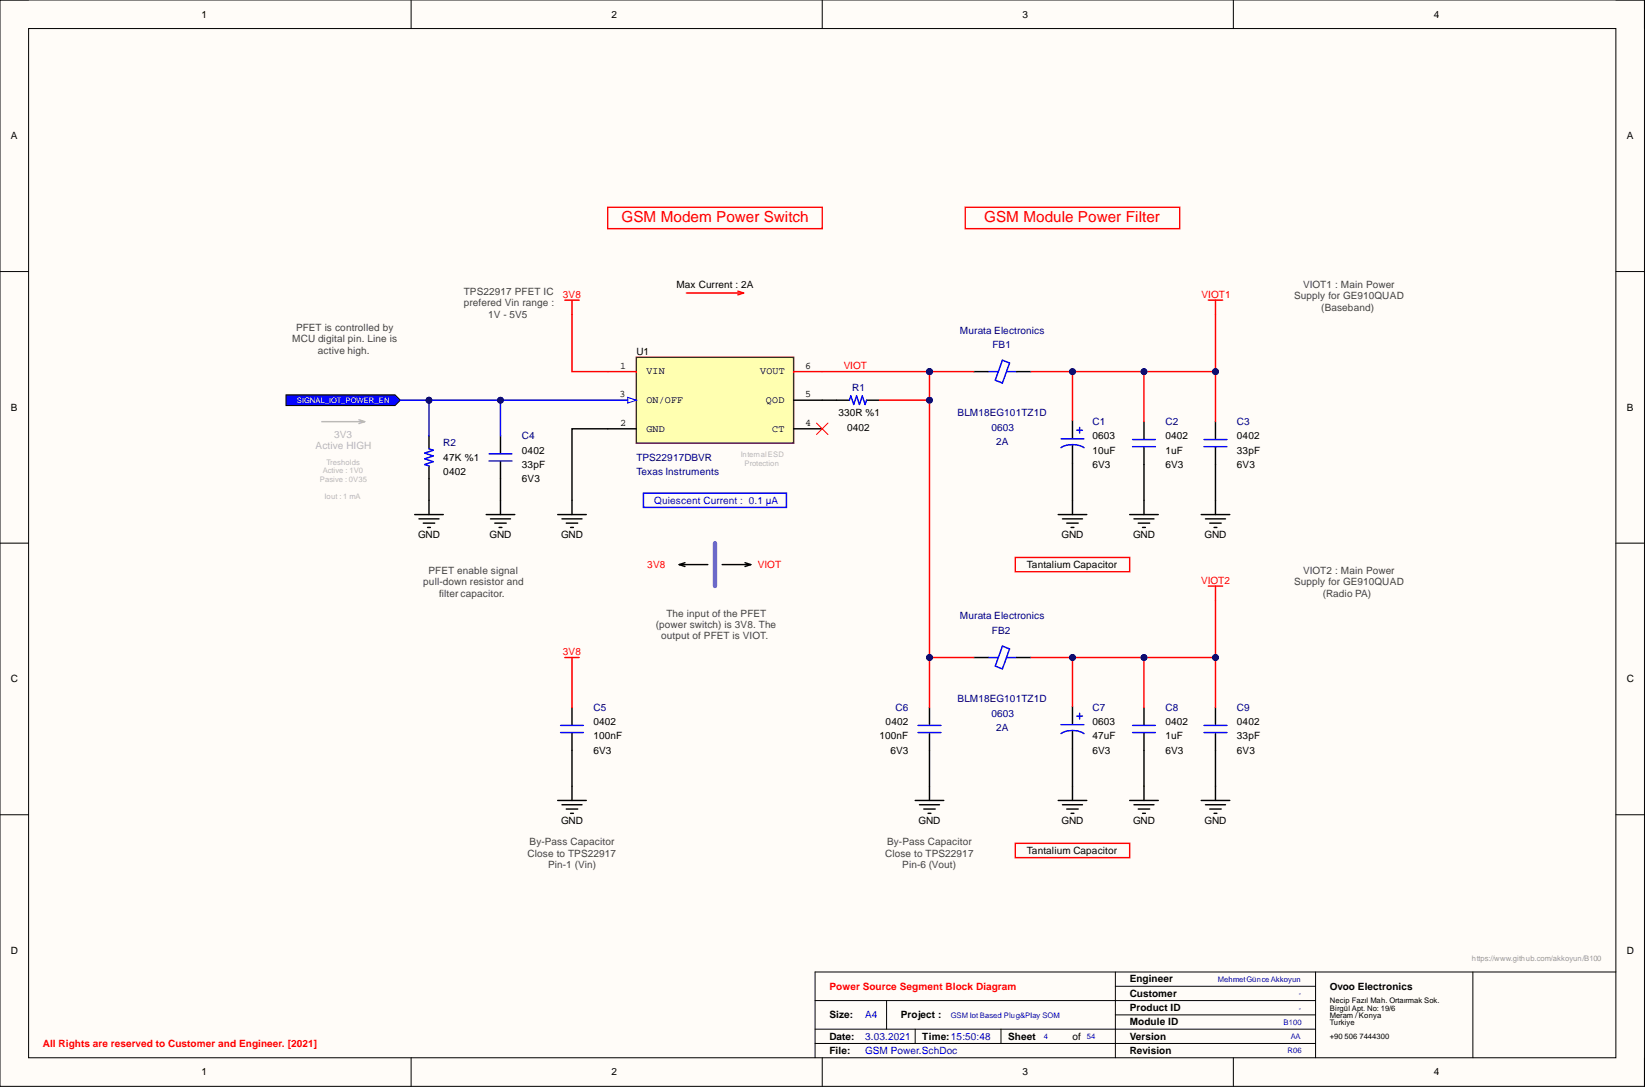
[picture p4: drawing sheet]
<svg xmlns="http://www.w3.org/2000/svg" width="292mm" height="193mm" viewBox="0 0 292 193" stroke-linecap="round" stroke-linejoin="round" font-family="sans-serif">
<path d="M0 0h292v192.9h-292z" fill-rule="evenodd" fill="#fffcf8"/>
<path d="M0 0h292v192.9h-292z" fill="none" stroke="#000" stroke-width=".18"/>
<path d="M5.1 5.1h281.8v182.7h-281.8z" fill-rule="evenodd" fill="#fffcf8"/>
<g fill="none" stroke="#000" stroke-width=".18">
<path d="M0 0h5.1M73 0v5.1M146 0v5.1M219 0v5.1M286.9 0h5.1v5.1M5.1 5.1h281.8v182.7h-281.8zM0 48.2h5.1M286.9 48.2h5.1M0 96.4h5.1M286.9 96.4h5.1M0 144.6h5.1M286.9 144.6h5.1"/>
<path d="M144.7 177.6h88.9M157.4 177.6v5.1M198.1 175.1h35.5M198.1 172.6v15.2M233.6 172.6v15.2M261.5 172.6v15.2M286.9 172.6h-142.2v15.2M73 187.8v5.1M144.7 182.7h88.9M144.7 185.2h88.9M146 187.8v5.1M162.5 182.7v2.5"/>
<path d="M177.7 182.7v2.5M198.1 180.2h35.5M219 187.8v5.1M292 187.8v5.1"/>
</g>
<path d="M99 91.3h5.1M99.8 92.1h3.5M100.6 92.9h2M101.3 93.6h.5M101.6 88.8v2.5M121.6 99.9l-1 .3M132.3 99.9l1 .3M120.6 100.2h5.1M120.6 100.2l1 .4M128.2 100.2h5.1M133.3 100.2l-1 .4" fill="none" stroke="#000" stroke-width=".25"/>
<path d="M127 96.4v7.6" fill="none" stroke="#90f" stroke-width=".76"/>
<path d="M113 63.4h27.9v15.3h-27.9z" fill-rule="evenodd" fill="#ffffb0"/>
<path d="M113 63.4h27.9v15.3h-27.9z" fill="none" stroke="#800000" stroke-width=".25"/>
<path d="M107.9 76.1h5.1M140.9 76.1h5.1M140.9 71h5.1" fill="none" stroke="#000" stroke-width=".25"/>
<path d="M140.9 66h5.1" fill="none" stroke="#f00" stroke-width=".25"/>
<path d="M107.9 71h5.1" fill="none" stroke="#00f" stroke-width=".25"/>
<path d="M111.5 70.5l1.5 .5-1.5 .6z" fill="#f8fcff"/>
<path d="M111.5 70.5l1.5 .5-1.5 .6z" fill="none" stroke="#00f" stroke-width=".18"/>
<path d="M100.3 53.3h2.5M101.6 53.3v2.5M121.9 52h10.1M131 51.7l1 .3M132 52l-1 .4M107.9 66h5.1M100.3 116.7h2.5M101.6 116.7v2.6" fill="none" stroke="#f00" stroke-width=".25"/>
<g fill="none" stroke="#000" stroke-width=".25">
<path d="M76.2 77.4v2.3M88.9 77.4v3M73.6 91.3h5.1M74.4 92.1h3.6M75.2 92.9h2M75.9 93.6h.5M76.2 82.7v2.3M76.2 88.8v2.5M86.3 91.3h5.1M87.1 92.1h3.5M87.9 92.9h2M88.6 93.6h.5"/>
<path d="M88.9 82v3M88.9 88.8v2.5M101.6 125.6v3.1M101.6 130.2v3M101.6 139.6v2.5M99 142.1h5.1M99.8 142.9h3.5M100.6 143.6h2M101.3 144.4h.5"/>
</g>
<path d="M76.2 79.7l.7 .2-1.5 .5 1.5 .5-1.5 .6 1.5 .5-1.5 .5 .8 .2M86.8 80.6h4.1M86.8 81.8h4.1M99.5 130h4.1M99.5 128.8h4.1" fill="none" stroke="#00f" stroke-width=".25"/>
<path d="M57.1 74.9h7.6M63.7 74.5l1 .4M64.7 74.9l-1 .3" fill="none" stroke="#b7b7b7" stroke-width=".25"/>
<path d="M145 75.1l2 2M147 75.1l-2 2" fill="none" stroke="#f00" stroke-width=".18"/>
<path d="M50.8 70.1h19.3l1 .9-1 1h-19.3z" fill-rule="evenodd" fill="#00f"/>
<path d="M50.8 70.1h19.3l1 .9-1 1h-19.3z" fill="none" stroke="#000" stroke-width=".18"/>
<g fill="none" stroke="#00f" stroke-width=".25">
<path d="M71.1 71h5.1M150.8 71l.3-.7 .5 1.5 .5-1.5 .5 1.5 .5-1.5 .5 1.5 .3-.8M175.5 66h1.7M178 63.9l1.3 .5-1.3 3.6-1.3-.5zM178.8 66h1.7M188.4 79.5a4 4 0 0 1 4.1 0M188.4 77.9h4.1M191.2 76.4h1M191.7 75.9v1M201.1 78h4.1M201.1 79.3h4.1M213.8 78h4.1"/>
<path d="M213.8 79.3h4.1M114.3 87.5h25.4v2.6h-25.4zM175.5 116.7h1.7M178 114.7l1.3 .5-1.3 3.6-1.3-.6zM178.8 116.7h1.7M163 128.8h4.1M163 130h4.1M188.4 130.2a4 4 0 0 1 4.1 0M188.4 128.7h4.1M191.2 127.1h1M191.7 126.6v1M201.1 128.8h4.1"/>
<path d="M201.1 130h4.1M213.8 128.8h4.1M213.8 130h4.1"/>
</g>
<g fill="none" stroke="#000" stroke-width=".25">
<path d="M148.5 71h2.3M153.9 71h2.3M172.9 66h2.6M180.5 66h2.6M190.4 74.6v3.2M190.4 79v3.2M203.1 74.9v3M203.1 79.4v3.1M215.8 74.9v3M215.8 79.4v11.9M187.9 91.3h5.1M188.7 92.1h3.5"/>
<path d="M189.4 92.9h2.1M190.2 93.6h.5M190.4 88.8v2.5M200.6 91.3h5.1M201.4 92.1h3.5M202.1 92.9h2M202.9 93.6h.5M203.1 88.8v2.5M213.3 91.3h5.1M214.1 92.1h3.5M214.8 92.9h2M215.6 93.6h.5"/>
<path d="M172.9 116.7h2.6M180.5 116.7h2.6M165 125.6v3.1M165 130.2v3M165 139.6v2.5M190.4 125.4v3.1M190.4 129.8v3.2M190.4 139.6v2.5M203.1 125.6v3.1M203.1 130.2v3M203.1 139.6v2.5M215.8 125.6v3.1"/>
<path d="M215.8 130.2v3M215.8 139.6v2.5M162.5 142.1h5.1M163.3 142.9h3.5M164 143.6h2.1M164.8 144.4h.5M187.9 142.1h5.1M188.7 142.9h3.5M189.4 143.6h2.1M190.2 144.4h.5M200.6 142.1h5.1M201.4 142.9h3.5"/>
<path d="M202.1 143.6h2M202.9 144.4h.5M213.3 142.1h5.1M214.1 142.9h3.5M214.8 143.6h2M215.6 144.4h.5"/>
</g>
<path d="M214.6 53.3h2.5M215.8 53.3v2.5M180.3 99h20.3v2.5h-20.3zM214.6 104h2.5M215.8 104v2.6M180.3 149.7h20.3v2.6h-20.3z" fill="none" stroke="#f00" stroke-width=".25"/>
<circle cx="76.2" cy="71" r=".51" fill="#000080"/>
<circle cx="76.2" cy="71" r=".51" fill="none" stroke="#000080" stroke-width=".18"/>
<path d="M76.2 71h31.7" fill="none" stroke="#00f" stroke-width=".25"/>
<circle cx="76.2" cy="71" r=".51" fill="#000080"/>
<circle cx="76.2" cy="71" r=".51" fill="none" stroke="#000080" stroke-width=".18"/>
<circle cx="88.9" cy="71" r=".51" fill="#000080"/>
<circle cx="88.9" cy="71" r=".51" fill="none" stroke="#000080" stroke-width=".18"/>
<path d="M107.9 76.1h-6.3v12.7M146 71h2.5" fill="none" stroke="#000" stroke-width=".25"/>
<path d="M101.6 55.8v10.2h6.3M146 66h19" fill="none" stroke="#f00" stroke-width=".25"/>
<circle cx="165" cy="66" r=".51" fill="#000080"/>
<circle cx="165" cy="66" r=".51" fill="none" stroke="#000080" stroke-width=".18"/>
<path d="M156.2 71h8.8" fill="none" stroke="#f00" stroke-width=".25"/>
<circle cx="165" cy="71" r=".51" fill="#000080"/>
<circle cx="165" cy="71" r=".51" fill="none" stroke="#000080" stroke-width=".18"/>
<path d="M165 66v50.7h7.9" fill="none" stroke="#f00" stroke-width=".25"/>
<circle cx="165" cy="66" r=".51" fill="#000080"/>
<circle cx="165" cy="66" r=".51" fill="none" stroke="#000080" stroke-width=".18"/>
<circle cx="165" cy="71" r=".51" fill="#000080"/>
<circle cx="165" cy="71" r=".51" fill="none" stroke="#000080" stroke-width=".18"/>
<circle cx="165" cy="116.7" r=".51" fill="#000080"/>
<circle cx="165" cy="116.7" r=".51" fill="none" stroke="#000080" stroke-width=".18"/>
<path d="M165 66h7.9" fill="none" stroke="#f00" stroke-width=".25"/>
<circle cx="165" cy="66" r=".51" fill="#000080"/>
<circle cx="165" cy="66" r=".51" fill="none" stroke="#000080" stroke-width=".18"/>
<path d="M215.8 106.6v10.1h-32.7" fill="none" stroke="#f00" stroke-width=".25"/>
<circle cx="190.4" cy="116.7" r=".51" fill="#000080"/>
<circle cx="190.4" cy="116.7" r=".51" fill="none" stroke="#000080" stroke-width=".18"/>
<circle cx="203.1" cy="116.7" r=".51" fill="#000080"/>
<circle cx="203.1" cy="116.7" r=".51" fill="none" stroke="#000080" stroke-width=".18"/>
<circle cx="215.8" cy="116.7" r=".51" fill="#000080"/>
<circle cx="215.8" cy="116.7" r=".51" fill="none" stroke="#000080" stroke-width=".18"/>
<path d="M215.8 55.8v10.2h-32.7" fill="none" stroke="#f00" stroke-width=".25"/>
<circle cx="190.4" cy="66" r=".51" fill="#000080"/>
<circle cx="190.4" cy="66" r=".51" fill="none" stroke="#000080" stroke-width=".18"/>
<circle cx="203.1" cy="66" r=".51" fill="#000080"/>
<circle cx="203.1" cy="66" r=".51" fill="none" stroke="#000080" stroke-width=".18"/>
<circle cx="215.8" cy="66" r=".51" fill="#000080"/>
<circle cx="215.8" cy="66" r=".51" fill="none" stroke="#000080" stroke-width=".18"/>
<path d="M76.2 85v3.8" fill="none" stroke="#000" stroke-width=".25"/>
<path d="M76.2 71v6.4" fill="none" stroke="#00f" stroke-width=".25"/>
<circle cx="76.2" cy="71" r=".51" fill="#000080"/>
<circle cx="76.2" cy="71" r=".51" fill="none" stroke="#000080" stroke-width=".18"/>
<path d="M88.9 85v3.8" fill="none" stroke="#000" stroke-width=".25"/>
<path d="M88.9 71v6.4" fill="none" stroke="#00f" stroke-width=".25"/>
<circle cx="88.9" cy="71" r=".51" fill="#000080"/>
<circle cx="88.9" cy="71" r=".51" fill="none" stroke="#000080" stroke-width=".18"/>
<path d="M101.6 133.2v6.4M165 133.2v6.4" fill="none" stroke="#000" stroke-width=".25"/>
<path d="M101.6 119.3v6.3M165 116.7v8.9" fill="none" stroke="#f00" stroke-width=".25"/>
<circle cx="165" cy="116.7" r=".51" fill="#000080"/>
<circle cx="165" cy="116.7" r=".51" fill="none" stroke="#000080" stroke-width=".18"/>
<path d="M190.4 133v6.6" fill="none" stroke="#000" stroke-width=".25"/>
<path d="M190.4 116.7v8.7" fill="none" stroke="#f00" stroke-width=".25"/>
<circle cx="190.4" cy="116.7" r=".51" fill="#000080"/>
<circle cx="190.4" cy="116.7" r=".51" fill="none" stroke="#000080" stroke-width=".18"/>
<path d="M190.4 82.2v6.6" fill="none" stroke="#000" stroke-width=".25"/>
<path d="M190.4 66v8.6" fill="none" stroke="#f00" stroke-width=".25"/>
<circle cx="190.4" cy="66" r=".51" fill="#000080"/>
<circle cx="190.4" cy="66" r=".51" fill="none" stroke="#000080" stroke-width=".18"/>
<path d="M203.1 133.2v6.4" fill="none" stroke="#000" stroke-width=".25"/>
<path d="M203.1 116.7v8.9" fill="none" stroke="#f00" stroke-width=".25"/>
<circle cx="203.1" cy="116.7" r=".51" fill="#000080"/>
<circle cx="203.1" cy="116.7" r=".51" fill="none" stroke="#000080" stroke-width=".18"/>
<path d="M203.1 82.5v6.3" fill="none" stroke="#000" stroke-width=".25"/>
<path d="M203.1 66v8.9" fill="none" stroke="#f00" stroke-width=".25"/>
<circle cx="203.1" cy="66" r=".51" fill="#000080"/>
<circle cx="203.1" cy="66" r=".51" fill="none" stroke="#000080" stroke-width=".18"/>
<path d="M215.8 133.2v6.4" fill="none" stroke="#000" stroke-width=".25"/>
<path d="M215.8 116.7v8.9" fill="none" stroke="#f00" stroke-width=".25"/>
<circle cx="215.8" cy="116.7" r=".51" fill="#000080"/>
<circle cx="215.8" cy="116.7" r=".51" fill="none" stroke="#000080" stroke-width=".18"/>
<path d="M215.8 66v8.9" fill="none" stroke="#f00" stroke-width=".25"/>
<circle cx="215.8" cy="66" r=".51" fill="#000080"/>
<circle cx="215.8" cy="66" r=".51" fill="none" stroke="#000080" stroke-width=".18"/>
<path d="M107.9 36.8h38.1v3.8h-38.1zM171.4 36.8h38.1v3.8h-38.1z" fill="none" stroke="#f00" stroke-width=".25"/>
<g font-size="2.7" fill="#f00">
<text x="110.4" y="39.5">GSM Modem Power Switch</text>
<text x="174.8" y="39.5">GSM Module Power Filter</text>
</g>
<g font-size="1.8">
<text x="35.8" y="3.1">1</text>
<text x="108.6" y="3.1">2</text>
<text x="181.6" y="3.1">3</text>
<text x="254.6" y="3.1">4</text>
<text x="1.9" y="24.7">A</text>
<text x="288.9" y="24.7">A</text>
<text x="120.1" y="51.1">Max Current : 2A</text>
<text x="110.1" y="65.5">1</text>
<text x="113" y="63">U1</text>
<text x="143" y="65.5">6</text>
<text x="110" y="70.5">3</text>
<text x="114.8" y="71.6">ON/OFF</text>
<text x="114.8" y="66.5">VIN</text>
<text x="135" y="66.5">VOUT</text>
<text x="136" y="71.6">QOD</text>
<text x="143" y="70.5">5</text>
<text x="1.9" y="72.9">B</text>
<text x="110.1" y="75.6">2</text>
<text x="114.8" y="76.6">GND</text>
<text x="137.1" y="76.6">CT</text>
<text x="143" y="75.6">4</text>
<text x="148.9" y="73.9">330R %1</text>
<text x="150.4" y="76.5">0402</text>
<text x="194" y="78">0603</text>
<text x="206.9" y="78">0402</text>
<text x="219.6" y="78">0402</text>
<text x="288.9" y="72.9">B</text>
<text x="78.7" y="81.8">47K %1</text>
<text x="92.7" y="80.5">0402</text>
<text x="92.7" y="83.1">33pF</text>
<text x="194" y="80.5">10uF</text>
<text x="194" y="83.1">6V3</text>
<text x="206.9" y="80.5">1uF</text>
<text x="206.9" y="83.1">6V3</text>
<text x="219.6" y="80.5">33pF</text>
<text x="219.6" y="83.1">6V3</text>
<text x="78.7" y="84.3">0402</text>
<text x="92.7" y="85.6">6V3</text>
<text x="74.2" y="95.5">GND</text>
<text x="86.9" y="95.5">GND</text>
<text x="99.6" y="95.5">GND</text>
<text x="188.5" y="95.5">GND</text>
<text x="201.2" y="95.5">GND</text>
<text x="213.9" y="95.5">GND</text>
<text x="182.3" y="100.8">Tantalium Capacitor</text>
<text x="1.9" y="121.1">C</text>
<text x="288.9" y="121.1">C</text>
<text x="105.4" y="128.7">0402</text>
<text x="105.4" y="131.3">100nF</text>
<text x="156.2" y="131.3">100nF</text>
<text x="157.3" y="128.7">0402</text>
<text x="194" y="131.3">47uF</text>
<text x="194" y="128.7">0603</text>
<text x="206.9" y="128.7">0402</text>
<text x="206.9" y="131.3">1uF</text>
<text x="219.6" y="128.7">0402</text>
<text x="219.6" y="131.3">33pF</text>
<text x="105.4" y="133.8">6V3</text>
<text x="158.1" y="133.8">6V3</text>
<text x="194" y="133.8">6V3</text>
<text x="206.9" y="133.8">6V3</text>
<text x="219.6" y="133.8">6V3</text>
<text x="99.6" y="146.2">GND</text>
<text x="163.1" y="146.2">GND</text>
<text x="188.5" y="146.2">GND</text>
<text x="201.2" y="146.2">GND</text>
<text x="213.9" y="146.2">GND</text>
<text x="182.3" y="151.6">Tantalium Capacitor</text>
<text x="1.9" y="169.3">D</text>
<text x="288.9" y="169.3">D</text>
<text x="200.6" y="174.4">Engineer</text>
<text x="200.6" y="177">Customer</text>
<text x="200.6" y="179.5">Product ID</text>
<text x="236.1" y="175.7">Ovoo Electronics</text>
<text x="147.3" y="180.8">Size:</text>
<text x="147.3" y="184.6">Date:</text>
<text x="160" y="180.8">Project :</text>
<text x="163.8" y="184.6">Time:15:50:48</text>
<text x="179" y="184.6">Sheet</text>
<text x="190.4" y="184.6">of</text>
<text x="200.6" y="182">Module ID</text>
<text x="200.6" y="184.6">Version</text>
<text x="35.8" y="190.9">1</text>
<text x="108.6" y="190.9">2</text>
<text x="147.3" y="187.1">File:</text>
<text x="181.6" y="190.9">3</text>
<text x="200.6" y="187.1">Revision</text>
<text x="254.6" y="190.9">4</text>
</g>
<g font-size="1.8" fill="#434343">
<text x="82.4" y="52.4">TPS22917 PFET IC</text>
<text x="229.8" y="53.1">Supply for GE910QUAD</text>
<text x="231.4" y="51.1">VIOT1 : Main Power</text>
<text x="52.6" y="58.7">PFET is controlled by</text>
<text x="82.4" y="54.4">prefered Vin range :</text>
<text x="86.7" y="56.4">1V - 5V5</text>
<text x="234.6" y="55.1">(Baseband)</text>
<text x="51.9" y="60.7">MCU digital pin. Line is</text>
<text x="56.5" y="62.8">active high.</text>
<text x="76.1" y="101.8">PFET enable signal</text>
<text x="231.4" y="101.8">VIOT2 : Main Power</text>
<text x="75.2" y="103.9">pull-down resistor and</text>
<text x="78" y="105.9">filter capacitor.</text>
<text x="229.8" y="103.9">Supply for GE910QUAD</text>
<text x="234.9" y="105.9">(Radio PA)</text>
<text x="116.5" y="111.5">(power switch) is 3V8. The</text>
<text x="117.4" y="113.5">output of PFET is VIOT.</text>
<text x="118.3" y="109.5">The input of the PFET</text>
<text x="93.7" y="152.1">Close to TPS22917</text>
<text x="94" y="150.1">By-Pass Capacitor</text>
<text x="97.3" y="154.1">Pin-1 (Vin)</text>
<text x="157.2" y="152.1">Close to TPS22917</text>
<text x="157.5" y="150.1">By-Pass Capacitor</text>
<text x="160.2" y="154.1">Pin-6 (Vout)</text>
</g>
<g font-size="1.8" fill="#f00">
<text x="100" y="52.9">3V8</text>
<text x="213.4" y="52.9">VIOT1</text>
<text x="149.8" y="65.5">VIOT</text>
<text x="114.9" y="100.8">3V8</text>
<text x="134.6" y="100.8">VIOT</text>
<text x="213.3" y="103.6">VIOT2</text>
<text x="100" y="116.3">3V8</text>
<text x="147.3" y="175.7">Power Source Segment Block Diagram</text>
<text x="7.6" y="185.8">All Rights are reserved to Customer and Engineer. [2021]</text>
</g>
<g font-size="1.8" fill="#000080">
<text x="170.5" y="59.2">Murata Electronics</text>
<text x="176.2" y="61.7">FB1</text>
<text x="151.3" y="69.4">R1</text>
<text x="92.7" y="78">C4</text>
<text x="170" y="73.9">BLM18EG101TZ1D</text>
<text x="176" y="76.5">0603</text>
<text x="194" y="75.4">C1</text>
<text x="206.9" y="75.4">C2</text>
<text x="219.6" y="75.4">C3</text>
<text x="78.7" y="79.3">R2</text>
<text x="113" y="81.8">TPS22917DBVR</text>
<text x="176.9" y="79">2A</text>
<text x="113" y="84.3">Texas Instruments</text>
<text x="170.5" y="110">Murata Electronics</text>
<text x="176.1" y="112.5">FB2</text>
<text x="170" y="124.7">BLM18EG101TZ1D</text>
<text x="105.4" y="126.2">C5</text>
<text x="159" y="126.2">C6</text>
<text x="176" y="127.2">0603</text>
<text x="176.9" y="129.8">2A</text>
<text x="194" y="126.2">C7</text>
<text x="206.9" y="126.2">C8</text>
<text x="219.6" y="126.2">C9</text>
</g>
<g font-size="1.8" fill="#b7b7b7">
<text x="59.3" y="77.7">3V3</text>
<text x="56" y="79.8">Active HIGH</text>
</g>
<g font-size="1.8" fill="#00f">
<text x="116.2" y="89.4">Quiescent Current : 0.1 µA</text>
<text x="153.6" y="184.6">3.03.2021</text>
<text x="153.6" y="180.8">A4</text>
<text x="153.6" y="187.1">GSM Power.SchDoc</text>
</g>
<text font-size="1.4" fill="#fff" x="52.7" y="71.6">SIGNAL_IOT_POWER_EN</text>
<g font-size="1.4" fill="#b7b7b7">
<text x="57.3" y="84">Active : 1V0</text>
<text x="58" y="82.5">Tresholds</text>
<text x="131.5" y="81.2">InternalESD</text>
<text x="132.2" y="82.7">Protection</text>
<text x="56.8" y="85.5">Pasive : 0V35</text>
<text x="57.6" y="88.6">Iout : 1 mA</text>
</g>
<text font-size="1.4" fill="#999" x="261.4" y="170.5">https://www.github.com/akkoyun/B100</text>
<g font-size="1.4" fill="#00f">
<text x="216.3" y="174.3">MehmetGünce Akkoyun</text>
<text x="230.6" y="176.9">-</text>
<text x="230.6" y="179.4">-</text>
<text x="168.9" y="180.7">GSM Iot Based Plug&amp;Play SOM</text>
<text x="185.4" y="184.5">4</text>
<text x="193" y="184.5">54</text>
<text x="227.9" y="181.9">B100</text>
<text x="229.2" y="184.5">AA</text>
<text x="228.6" y="187">R06</text>
</g>
<g font-size="1.4">
<text x="236.1" y="178.1">Necip Fazıl Mah. Ortaırmak Sok.</text>
<text x="236.1" y="179.4">Birgül Apt. No: 19/6</text>
<text x="236.1" y="180.7">Meram / Konya</text>
<text x="236.1" y="181.9">Turkiye</text>
<text x="236.1" y="184.5">+90 506 7444300</text>
</g>
</svg>
